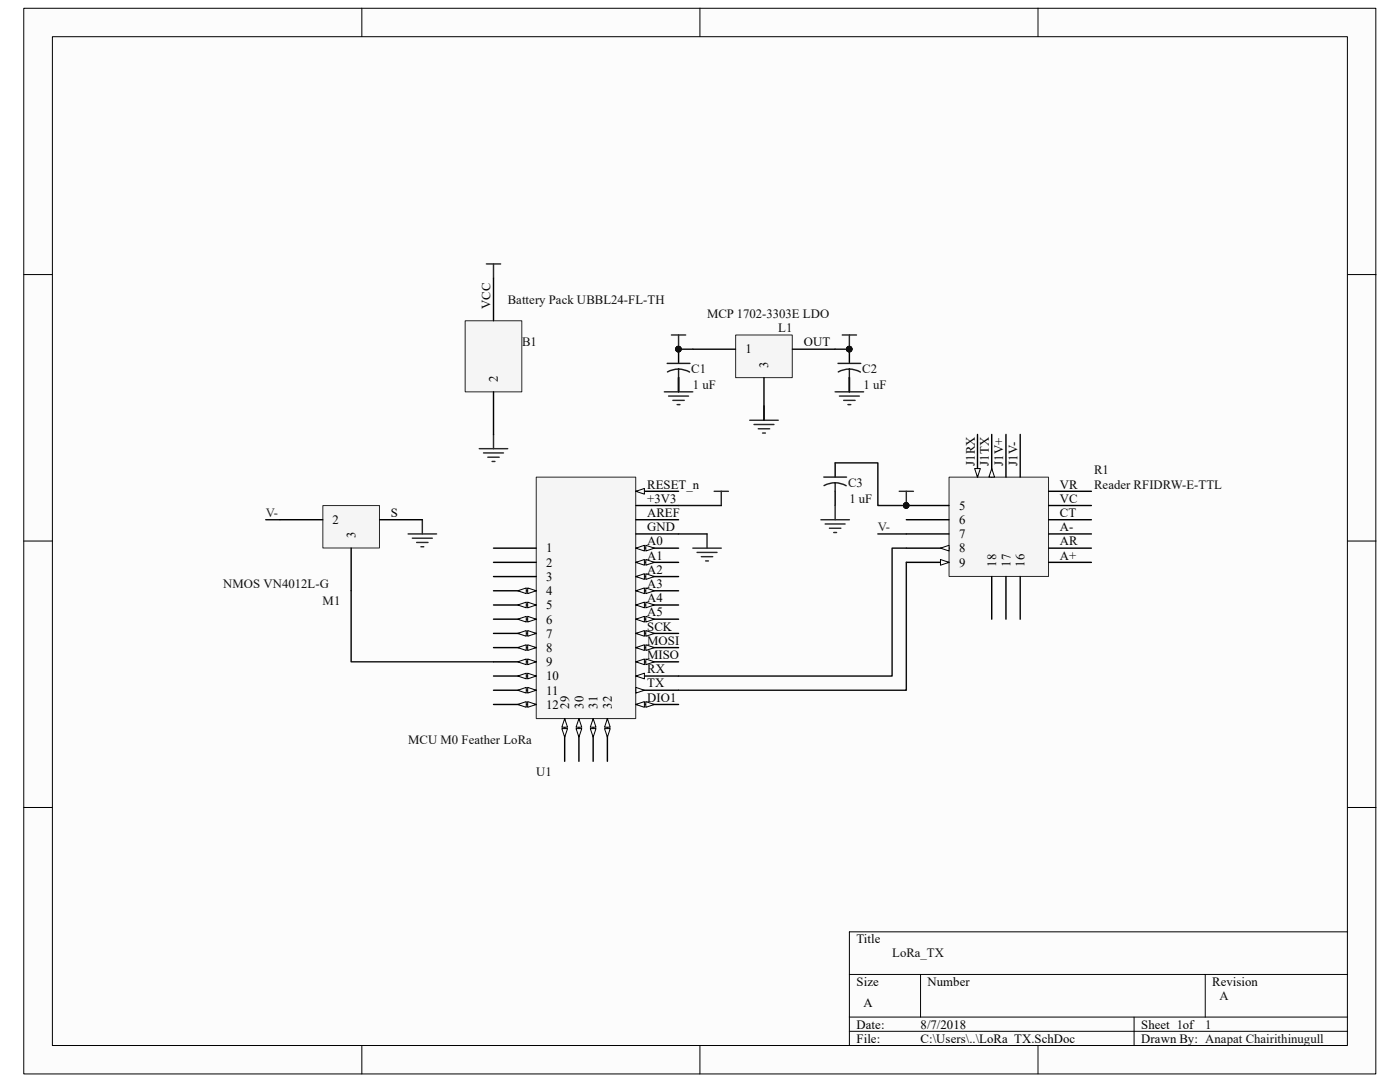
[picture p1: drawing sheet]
<svg xmlns="http://www.w3.org/2000/svg" width="279mm" height="216mm" viewBox="0 0 279 216" stroke-linecap="round" stroke-linejoin="round" font-family="sans-serif">
<path d="M4.8 1.7h269.8v212.6h-269.8z" fill="#fcfcfc"/>
<path d="M4.7 1.7h269.9v212.6h-269.9z" fill="none" stroke="#000" stroke-width=".2"/>
<path d="M10.5 7.4h258.4v201.2h-258.4z" fill="#fcfcfc"/>
<g fill="none" stroke="#000" stroke-width=".2">
<path d="M10.5 7.3h258.4v201.3h-258.4zM72.2 1.6v5.7M139.7 1.6v5.7M207.2 1.6v5.7M4.7 54.8h5.7M268.9 54.8h5.7M4.7 108h5.7M268.9 108h5.7M4.7 161.1h5.7M268.9 161.1h5.7M169.5 194.4h99.4M183.7 194.4v8.5"/>
<path d="M240.5 194.4v8.5M268.9 185.9h-99.4v22.7M72.2 208.6v5.7M139.7 208.6v5.7M169.5 202.9h99.4M169.5 205.8h99.4M207.2 208.6v5.7M226.3 202.9v5.7"/>
</g>
<path d="M189.4 95.2h19.9v19.8h-19.9z" fill="#f5f5f5"/>
<path d="M189.4 95.2h19.9v19.8h-19.9z" fill="none" stroke="#262626" stroke-width=".2"/>
<path d="M195.1 86.7v8.5" fill="none" stroke="#000" stroke-width=".28"/>
<path d="M194.5 93.5h1.1l-.5 1.7z" fill="#fcfcfc"/>
<path d="M194.5 93.5h1.1l-.5 1.7z" fill="none" stroke="#000" stroke-width=".2"/>
<path d="M197.9 86.7v8.5" fill="none" stroke="#000" stroke-width=".28"/>
<path d="M197.9 93.5l.6 1.7h-1.1z" fill="#fcfcfc"/>
<path d="M197.9 93.5l.6 1.7h-1.1z" fill="none" stroke="#000" stroke-width=".2"/>
<path d="M200.8 86.7v8.5M203.6 86.7v8.5M180.9 100.9h8.5M180.9 103.7h8.5M180.9 106.5h8.5M180.9 109.4h8.5" fill="none" stroke="#000" stroke-width=".28"/>
<circle cx="180.8" cy="100.9" r=".55" fill="#0e0e0e" stroke="#0e0e0e" stroke-width=".2"/>
<path d="M187.7 109.4l1.7-.6v1.1z" fill="#fcfcfc"/>
<path d="M187.7 109.4l1.7-.6v1.1z" fill="none" stroke="#000" stroke-width=".2"/>
<path d="M180.9 112.2h8.5" fill="none" stroke="#000" stroke-width=".28"/>
<path d="M187.7 111.6l1.7 .6-1.7 .6z" fill="#fcfcfc"/>
<path d="M187.7 111.6l1.7 .6-1.7 .6z" fill="none" stroke="#000" stroke-width=".2"/>
<path d="M209.3 98h8.5M197.9 115v8.6M200.8 115v8.6M203.6 115v8.6M209.3 112.2h8.5M209.3 109.4h8.5M209.3 106.5h8.5M209.3 103.7h8.5M209.3 100.9h8.5" fill="none" stroke="#000" stroke-width=".28"/>
<circle cx="180.8" cy="100.9" r=".55" fill="#0e0e0e" stroke="#0e0e0e" stroke-width=".2"/>
<path d="M146.9 66.9h11.2v8.5h-11.2z" fill="#f5f5f5"/>
<path d="M146.8 66.8h11.3v8.6h-11.3z" fill="none" stroke="#262626" stroke-width=".2"/>
<path d="M138.3 69.7h8.5M152.5 75.3v8.6M158.1 69.7h8.6" fill="none" stroke="#000" stroke-width=".28"/>
<path d="M107.1 95.2h19.8v48.2h-19.8z" fill="#f5f5f5"/>
<path d="M107 95.2h19.9v48.2h-19.9z" fill="none" stroke="#262626" stroke-width=".2"/>
<path d="M98.5 109.4h8.5M98.5 112.2h8.5M98.5 115h8.5M98.5 117.9h8.5" fill="none" stroke="#000" stroke-width=".28"/>
<path d="M105.3 117.3l1.7 .6-1.7 .5z" fill="#fcfcfc"/>
<path d="M105.3 117.3l1.7 .6-1.7 .5z" fill="none" stroke="#000" stroke-width=".2"/>
<path d="M103.3 117.9l1.7-.6v1.1z" fill="#fcfcfc"/>
<path d="M103.3 117.9l1.7-.6v1.1z" fill="none" stroke="#000" stroke-width=".2"/>
<path d="M98.5 120.7h8.5" fill="none" stroke="#000" stroke-width=".28"/>
<path d="M105.3 120.1l1.7 .6-1.7 .6z" fill="#fcfcfc"/>
<path d="M105.3 120.1l1.7 .6-1.7 .6z" fill="none" stroke="#000" stroke-width=".2"/>
<path d="M103.3 120.7l1.7-.6v1.2z" fill="#fcfcfc"/>
<path d="M103.3 120.7l1.7-.6v1.2z" fill="none" stroke="#000" stroke-width=".2"/>
<path d="M98.5 123.6h8.5" fill="none" stroke="#000" stroke-width=".28"/>
<path d="M105.3 123l1.7 .6-1.7 .5z" fill="#fcfcfc"/>
<path d="M105.3 123l1.7 .6-1.7 .5z" fill="none" stroke="#000" stroke-width=".2"/>
<path d="M103.3 123.6l1.7-.6v1.1z" fill="#fcfcfc"/>
<path d="M103.3 123.6l1.7-.6v1.1z" fill="none" stroke="#000" stroke-width=".2"/>
<path d="M98.5 126.4h8.5" fill="none" stroke="#000" stroke-width=".28"/>
<path d="M105.3 125.8l1.7 .6-1.7 .6z" fill="#fcfcfc"/>
<path d="M105.3 125.8l1.7 .6-1.7 .6z" fill="none" stroke="#000" stroke-width=".2"/>
<path d="M103.3 126.4l1.7-.6v1.2z" fill="#fcfcfc"/>
<path d="M103.3 126.4l1.7-.6v1.2z" fill="none" stroke="#000" stroke-width=".2"/>
<path d="M98.5 129.2h8.5" fill="none" stroke="#000" stroke-width=".28"/>
<path d="M105.3 128.7l1.7 .5-1.7 .6z" fill="#fcfcfc"/>
<path d="M105.3 128.7l1.7 .5-1.7 .6z" fill="none" stroke="#000" stroke-width=".2"/>
<path d="M103.3 129.2l1.7-.5v1.1z" fill="#fcfcfc"/>
<path d="M103.3 129.2l1.7-.5v1.1z" fill="none" stroke="#000" stroke-width=".2"/>
<path d="M98.5 132.1h8.5" fill="none" stroke="#000" stroke-width=".28"/>
<path d="M105.3 131.5l1.7 .6-1.7 .5z" fill="#fcfcfc"/>
<path d="M105.3 131.5l1.7 .6-1.7 .5z" fill="none" stroke="#000" stroke-width=".2"/>
<path d="M103.3 132.1l1.7-.6v1.1z" fill="#fcfcfc"/>
<path d="M103.3 132.1l1.7-.6v1.1z" fill="none" stroke="#000" stroke-width=".2"/>
<path d="M98.5 134.9h8.5" fill="none" stroke="#000" stroke-width=".28"/>
<path d="M105.3 134.3l1.7 .6-1.7 .6z" fill="#fcfcfc"/>
<path d="M105.3 134.3l1.7 .6-1.7 .6z" fill="none" stroke="#000" stroke-width=".2"/>
<path d="M103.3 134.9l1.7-.6v1.2z" fill="#fcfcfc"/>
<path d="M103.3 134.9l1.7-.6v1.2z" fill="none" stroke="#000" stroke-width=".2"/>
<path d="M98.5 137.7h8.5" fill="none" stroke="#000" stroke-width=".28"/>
<path d="M105.3 137.2l1.7 .5-1.7 .6z" fill="#fcfcfc"/>
<path d="M105.3 137.2l1.7 .5-1.7 .6z" fill="none" stroke="#000" stroke-width=".2"/>
<path d="M103.3 137.7l1.7-.5v1.1z" fill="#fcfcfc"/>
<path d="M103.3 137.7l1.7-.5v1.1z" fill="none" stroke="#000" stroke-width=".2"/>
<path d="M98.5 140.6h8.5" fill="none" stroke="#000" stroke-width=".28"/>
<path d="M105.3 140l1.7 .6-1.7 .5z" fill="#fcfcfc"/>
<path d="M105.3 140l1.7 .6-1.7 .5z" fill="none" stroke="#000" stroke-width=".2"/>
<path d="M103.3 140.6l1.7-.6v1.1z" fill="#fcfcfc"/>
<path d="M103.3 140.6l1.7-.6v1.1z" fill="none" stroke="#000" stroke-width=".2"/>
<path d="M126.9 140.6h8.5" fill="none" stroke="#000" stroke-width=".28"/>
<path d="M126.9 140.6l1.7-.6v1.1z" fill="#fcfcfc"/>
<path d="M126.9 140.6l1.7-.6v1.1z" fill="none" stroke="#000" stroke-width=".2"/>
<path d="M128.9 140l1.7 .6-1.7 .5z" fill="#fcfcfc"/>
<path d="M128.9 140l1.7 .6-1.7 .5z" fill="none" stroke="#000" stroke-width=".2"/>
<path d="M126.9 137.7h8.5" fill="none" stroke="#000" stroke-width=".28"/>
<path d="M126.9 137.2l1.7 .5-1.7 .6z" fill="#fcfcfc"/>
<path d="M126.9 137.2l1.7 .5-1.7 .6z" fill="none" stroke="#000" stroke-width=".2"/>
<path d="M126.9 134.9h8.5" fill="none" stroke="#000" stroke-width=".28"/>
<path d="M126.9 134.9l1.7-.6v1.2z" fill="#fcfcfc"/>
<path d="M126.9 134.9l1.7-.6v1.2z" fill="none" stroke="#000" stroke-width=".2"/>
<path d="M126.9 132.1h8.5" fill="none" stroke="#000" stroke-width=".28"/>
<path d="M126.9 132.1l1.7-.6v1.1z" fill="#fcfcfc"/>
<path d="M126.9 132.1l1.7-.6v1.1z" fill="none" stroke="#000" stroke-width=".2"/>
<path d="M128.9 131.5l1.7 .6-1.7 .5z" fill="#fcfcfc"/>
<path d="M128.9 131.5l1.7 .6-1.7 .5z" fill="none" stroke="#000" stroke-width=".2"/>
<path d="M126.9 129.2h8.5" fill="none" stroke="#000" stroke-width=".28"/>
<path d="M126.9 129.2l1.7-.5v1.1z" fill="#fcfcfc"/>
<path d="M126.9 129.2l1.7-.5v1.1z" fill="none" stroke="#000" stroke-width=".2"/>
<path d="M128.9 128.7l1.7 .5-1.7 .6z" fill="#fcfcfc"/>
<path d="M128.9 128.7l1.7 .5-1.7 .6z" fill="none" stroke="#000" stroke-width=".2"/>
<path d="M126.9 123.6h8.5" fill="none" stroke="#000" stroke-width=".28"/>
<path d="M126.9 123.6l1.7-.6v1.1z" fill="#fcfcfc"/>
<path d="M126.9 123.6l1.7-.6v1.1z" fill="none" stroke="#000" stroke-width=".2"/>
<path d="M128.9 123l1.7 .6-1.7 .5z" fill="#fcfcfc"/>
<path d="M128.9 123l1.7 .6-1.7 .5z" fill="none" stroke="#000" stroke-width=".2"/>
<path d="M126.9 120.7h8.5" fill="none" stroke="#000" stroke-width=".28"/>
<path d="M126.9 120.7l1.7-.6v1.2z" fill="#fcfcfc"/>
<path d="M126.9 120.7l1.7-.6v1.2z" fill="none" stroke="#000" stroke-width=".2"/>
<path d="M128.9 120.1l1.7 .6-1.7 .6z" fill="#fcfcfc"/>
<path d="M128.9 120.1l1.7 .6-1.7 .6z" fill="none" stroke="#000" stroke-width=".2"/>
<path d="M126.9 117.9h8.5" fill="none" stroke="#000" stroke-width=".28"/>
<path d="M126.9 117.9l1.7-.6v1.1z" fill="#fcfcfc"/>
<path d="M126.9 117.9l1.7-.6v1.1z" fill="none" stroke="#000" stroke-width=".2"/>
<path d="M128.9 117.3l1.7 .6-1.7 .5z" fill="#fcfcfc"/>
<path d="M128.9 117.3l1.7 .6-1.7 .5z" fill="none" stroke="#000" stroke-width=".2"/>
<path d="M126.9 115h8.5" fill="none" stroke="#000" stroke-width=".28"/>
<path d="M126.9 115l1.7-.5v1.1z" fill="#fcfcfc"/>
<path d="M126.9 115l1.7-.5v1.1z" fill="none" stroke="#000" stroke-width=".2"/>
<path d="M128.9 114.5l1.7 .5-1.7 .6z" fill="#fcfcfc"/>
<path d="M128.9 114.5l1.7 .5-1.7 .6z" fill="none" stroke="#000" stroke-width=".2"/>
<path d="M126.9 112.2h8.5" fill="none" stroke="#000" stroke-width=".28"/>
<path d="M126.9 112.2l1.7-.6v1.2z" fill="#fcfcfc"/>
<path d="M126.9 112.2l1.7-.6v1.2z" fill="none" stroke="#000" stroke-width=".2"/>
<path d="M128.9 111.6l1.7 .6-1.7 .6z" fill="#fcfcfc"/>
<path d="M128.9 111.6l1.7 .6-1.7 .6z" fill="none" stroke="#000" stroke-width=".2"/>
<path d="M126.9 109.4h8.5" fill="none" stroke="#000" stroke-width=".28"/>
<path d="M126.9 109.4l1.7-.6v1.1z" fill="#fcfcfc"/>
<path d="M126.9 109.4l1.7-.6v1.1z" fill="none" stroke="#000" stroke-width=".2"/>
<path d="M128.9 108.8l1.7 .6-1.7 .5z" fill="#fcfcfc"/>
<path d="M128.9 108.8l1.7 .6-1.7 .5z" fill="none" stroke="#000" stroke-width=".2"/>
<path d="M126.9 98h8.5M126.9 106.5h8.5M126.9 103.7h8.5M126.9 100.9h8.5" fill="none" stroke="#000" stroke-width=".28"/>
<path d="M126.9 98l1.7-.5v1.1z" fill="#fcfcfc"/>
<path d="M126.9 98l1.7-.5v1.1z" fill="none" stroke="#000" stroke-width=".2"/>
<path d="M126.9 126.4h8.5" fill="none" stroke="#000" stroke-width=".28"/>
<path d="M126.9 126.4l1.7-.6v1.2z" fill="#fcfcfc"/>
<path d="M126.9 126.4l1.7-.6v1.2z" fill="none" stroke="#000" stroke-width=".2"/>
<path d="M128.9 125.8l1.7 .6-1.7 .6z" fill="#fcfcfc"/>
<path d="M128.9 125.8l1.7 .6-1.7 .6z" fill="none" stroke="#000" stroke-width=".2"/>
<path d="M112.7 143.4v8.5" fill="none" stroke="#000" stroke-width=".28"/>
<path d="M112.7 143.4l.6 1.7h-1.2z" fill="#fcfcfc"/>
<path d="M112.7 143.4l.6 1.7h-1.2z" fill="none" stroke="#000" stroke-width=".2"/>
<path d="M112.1 145.4h1.2l-.6 1.7z" fill="#fcfcfc"/>
<path d="M112.1 145.4h1.2l-.6 1.7z" fill="none" stroke="#000" stroke-width=".2"/>
<path d="M115.5 143.4v8.5" fill="none" stroke="#000" stroke-width=".28"/>
<path d="M115.5 143.4l.6 1.7h-1.1z" fill="#fcfcfc"/>
<path d="M115.5 143.4l.6 1.7h-1.1z" fill="none" stroke="#000" stroke-width=".2"/>
<path d="M115 145.4h1.1l-.6 1.7z" fill="#fcfcfc"/>
<path d="M115 145.4h1.1l-.6 1.7z" fill="none" stroke="#000" stroke-width=".2"/>
<path d="M118.4 143.4v8.5" fill="none" stroke="#000" stroke-width=".28"/>
<path d="M118.4 143.4l.5 1.7h-1.1z" fill="#fcfcfc"/>
<path d="M118.4 143.4l.5 1.7h-1.1z" fill="none" stroke="#000" stroke-width=".2"/>
<path d="M117.8 145.4h1.1l-.5 1.7z" fill="#fcfcfc"/>
<path d="M117.8 145.4h1.1l-.5 1.7z" fill="none" stroke="#000" stroke-width=".2"/>
<path d="M121.2 143.4v8.5" fill="none" stroke="#000" stroke-width=".28"/>
<path d="M121.2 143.4l.6 1.7h-1.2z" fill="#fcfcfc"/>
<path d="M121.2 143.4l.6 1.7h-1.2z" fill="none" stroke="#000" stroke-width=".2"/>
<path d="M120.6 145.4h1.2l-.6 1.7z" fill="#fcfcfc"/>
<path d="M120.6 145.4h1.2l-.6 1.7z" fill="none" stroke="#000" stroke-width=".2"/>
<g fill="none" stroke="#262626" stroke-width=".28">
<path d="M97.1 52.7h2.8M98.5 52.7v2.8M132.6 78.2h5.7M133.4 79h4M134 66.8h2.8M134.3 79.9h2.3M135.4 66.8v2.9M135.4 75.3v2.9M166.7 78.2h5.7M167.5 79h4M168.1 66.8h2.8M168.4 79.9h2.2"/>
<path d="M169.5 66.8v2.9M169.5 75.3v2.9M95.6 89.5h5.7M96.5 90.4h4M97.4 91.2h2.2M98.2 92.1h.6M98.5 86.7v2.8M135.1 80.7h.6M142.5 98h2.9M143.9 98v2.9M149.6 83.9h5.7M150.5 84.7h4"/>
<path d="M151.3 85.6h2.3M152.2 86.4h.6M152.5 81v2.9M169.2 80.7h.6M138.3 109.4h5.6M139.1 110.2h4M140 111.1h2.2M140.8 111.9h.6M141.1 106.5v2.9"/>
</g>
<g fill="#0e0e0e" stroke="#0e0e0e" stroke-width=".2">
<circle cx="135.4" cy="69.7" r=".55"/>
<circle cx="169.5" cy="69.7" r=".55"/>
</g>
<path d="M135.4 69.7v2.8M135.4 75.3v2.9M169.5 69.7v2.8M169.5 75.3v2.9" fill="none" stroke="#000" stroke-width=".28"/>
<path d="M133.1 72.5h4.6M135.4 73.6l.9 .1 1.3 .5M135.4 73.6l-.9 .1-1.3 .5M135.4 73.6v1.7M167.2 72.5h4.6M169.5 73.6l.9 .1 1.3 .5M169.5 73.6l-.9 .1-1.3 .5M169.5 73.6v1.7" fill="none" stroke="#1c1c1c" stroke-width=".28"/>
<path d="M92.9 64.1h11.2v14.1h-11.2z" fill="#f5f5f5"/>
<path d="M92.8 64h11.3v14.2h-11.3z" fill="none" stroke="#262626" stroke-width=".2"/>
<path d="M98.5 55.5v8.5M98.5 78.2v8.5M166.7 92.4v2.8M166.7 98v2.9" fill="none" stroke="#000" stroke-width=".28"/>
<path d="M164.4 95.2h4.5M166.7 96.3l.9 .1 1.3 .5M166.7 96.3l-1 .1-1.2 .5M166.7 96.3v1.7" fill="none" stroke="#1c1c1c" stroke-width=".28"/>
<path d="M179.5 98h2.8M180.9 98v2.9M81.4 106.5h5.7M82.3 107.4h4M83.2 108.2h2.2M84 109.1h.6M84.3 103.7v2.8M163.8 103.7h5.7M164.7 104.6h4M165.5 105.4h2.3M166.4 106.3h.6M166.7 100.9v2.8" fill="none" stroke="#262626" stroke-width=".28"/>
<g fill="#0e0e0e" stroke="#0e0e0e" stroke-width=".2">
<circle cx="180.8" cy="100.9" r=".55"/>
<circle cx="169.5" cy="69.7" r=".55"/>
<circle cx="135.4" cy="69.7" r=".55"/>
</g>
<path d="M135.4 69.7h2.9M135.4 75.3v2.9M166.7 69.7h2.8M169.5 75.3v2.9M152.5 81v2.9M166.7 92.4h8.5v8.5h5.7M53 103.7h2.9M70.1 117.9v14.2h28.4M135.4 106.5h5.7M175.2 106.5h5.7M180.9 112.2v25.5h-45.5M180.9 109.4h-2.9v25.5h-42.6" fill="none" stroke="#0e0e0e" stroke-width=".28"/>
<path d="M64.5 100.9h11.2v8.4h-11.2z" fill="#f5f5f5"/>
<path d="M64.4 100.9h11.3v8.4h-11.3z" fill="none" stroke="#262626" stroke-width=".2"/>
<path d="M55.9 103.7h8.5M70.1 109.4v8.5M75.8 103.7h8.5" fill="none" stroke="#000" stroke-width=".28"/>
<path d="M135.4 100.9h8.5" fill="none" stroke="#0e0e0e" stroke-width=".28"/>
<g font-size="2.5">
<text x="97.9" y="61.7" transform="rotate(-90 97.9 61.7)">VCC</text>
<text x="148.8" y="70.5">1</text>
<text x="160.4" y="69.1">OUT</text>
<text x="99.4" y="76.2" transform="rotate(-90 99.4 76.2)">2</text>
<text x="153.3" y="73.4" transform="rotate(-90 153.3 73.4)">3</text>
<text x="194.5" y="92.9" transform="rotate(-90 194.5 92.9)">J1RX</text>
<text x="197.4" y="92.9" transform="rotate(-90 197.4 92.9)">J1TX</text>
<text x="200.2" y="92.9" transform="rotate(-90 200.2 92.9)">J1V+</text>
<text x="203" y="92.9" transform="rotate(-90 203 92.9)">J1V-</text>
<text x="129.2" y="100.3">+3V3</text>
<text x="129.2" y="97.5">RESET_n</text>
<text x="191.4" y="101.7">5</text>
<text x="211.5" y="100.3">VC</text>
<text x="211.5" y="97.5">VR</text>
<text x="66.4" y="104.6">2</text>
<text x="71" y="107.4" transform="rotate(-90 71 107.4)">3</text>
<text x="78" y="103.2">S</text>
<text x="129.2" y="106">GND</text>
<text x="129.2" y="103.2">AREF</text>
<text x="191.4" y="104.6">6</text>
<text x="191.4" y="107.4">7</text>
<text x="211.5" y="106">A-</text>
<text x="211.5" y="103.2">CT</text>
<text x="109" y="110.2">1</text>
<text x="109" y="113.1">2</text>
<text x="129.2" y="111.7">A1</text>
<text x="129.2" y="108.8">A0</text>
<text x="191.4" y="110.2">8</text>
<text x="191.4" y="113.1">9</text>
<text x="198.8" y="113.1" transform="rotate(-90 198.8 113.1)">18</text>
<text x="201.6" y="113.1" transform="rotate(-90 201.6 113.1)">17</text>
<text x="204.5" y="113.1" transform="rotate(-90 204.5 113.1)">16</text>
<text x="211.5" y="111.7">A+</text>
<text x="211.5" y="108.8">AR</text>
<text x="109" y="115.9">3</text>
<text x="109" y="118.7">4</text>
<text x="129.2" y="117.3">A3</text>
<text x="129.2" y="114.5">A2</text>
<text x="109" y="121.6">5</text>
<text x="109" y="124.4">6</text>
<text x="129.2" y="123">A5</text>
<text x="129.2" y="120.2">A4</text>
<text x="129.2" y="125.8">SCK</text>
<text x="109" y="127.3">7</text>
<text x="109" y="130.1">8</text>
<text x="129.2" y="131.5">MISO</text>
<text x="129.2" y="128.7">MOSI</text>
<text x="109" y="132.9">9</text>
<text x="109" y="135.8">10</text>
<text x="129.2" y="137.2">TX</text>
<text x="129.2" y="134.3">RX</text>
<text x="109" y="138.6">11</text>
<text x="109" y="141.4">12</text>
<text x="113.6" y="141.4" transform="rotate(-90 113.6 141.4)">29</text>
<text x="116.4" y="141.4" transform="rotate(-90 116.4 141.4)">30</text>
<text x="119.3" y="141.4" transform="rotate(-90 119.3 141.4)">31</text>
<text x="122.1" y="141.4" transform="rotate(-90 122.1 141.4)">32</text>
<text x="129.2" y="140">DIO1</text>
<text x="170.9" y="188.2">Title</text>
<text x="170.9" y="196.7">Size</text>
<text x="185.1" y="196.7">Number</text>
<text x="241.9" y="196.7">Revision</text>
<text x="172.3" y="201">A</text>
<text x="170.9" y="205.2">Date:</text>
<text x="170.9" y="208.1">File:</text>
<text x="183.7" y="208.1">C:\Users\..\LoRa_TX.SchDoc</text>
<text x="183.7" y="205.2">8/7/2018</text>
<text x="227.8" y="208.1">Drawn By: Anapat Chairithinugull</text>
<text x="227.8" y="205.2">Sheet 1of</text>
</g>
<g font-size="2.5" fill="#0e0e0e">
<text x="101.3" y="60.6">Battery Pack UBBL24-FL-TH</text>
<text x="141.1" y="63.5">MCP 1702-3303E LDO</text>
<text x="104.2" y="69.1">B1</text>
<text x="155.3" y="66.3">L1</text>
<text x="138" y="74.5">C1</text>
<text x="138.3" y="77.6">1 uF</text>
<text x="172.1" y="74.5">C2</text>
<text x="172.3" y="77.6">1 uF</text>
<text x="218.4" y="94.7">R1</text>
<text x="169.2" y="97.2">C3</text>
<text x="169.5" y="100.3">1 uF</text>
<text x="218.4" y="97.5">Reader RFIDRW-E-TTL</text>
<text x="44.5" y="117.3">NMOS VN4012L-G</text>
<text x="64.4" y="120.7">M1</text>
<text x="81.4" y="148.5">MCU M0 Feather LoRa</text>
<text x="107" y="154.8">U1</text>
<text x="178.1" y="191.1">LoRa_TX</text>
<text x="243.4" y="199.6">A</text>
<text x="240.5" y="205.2">1</text>
</g>
<g font-size="2.5" fill="#262626">
<text x="53" y="103.2">V-</text>
<text x="175.2" y="106">V-</text>
</g>
</svg>
